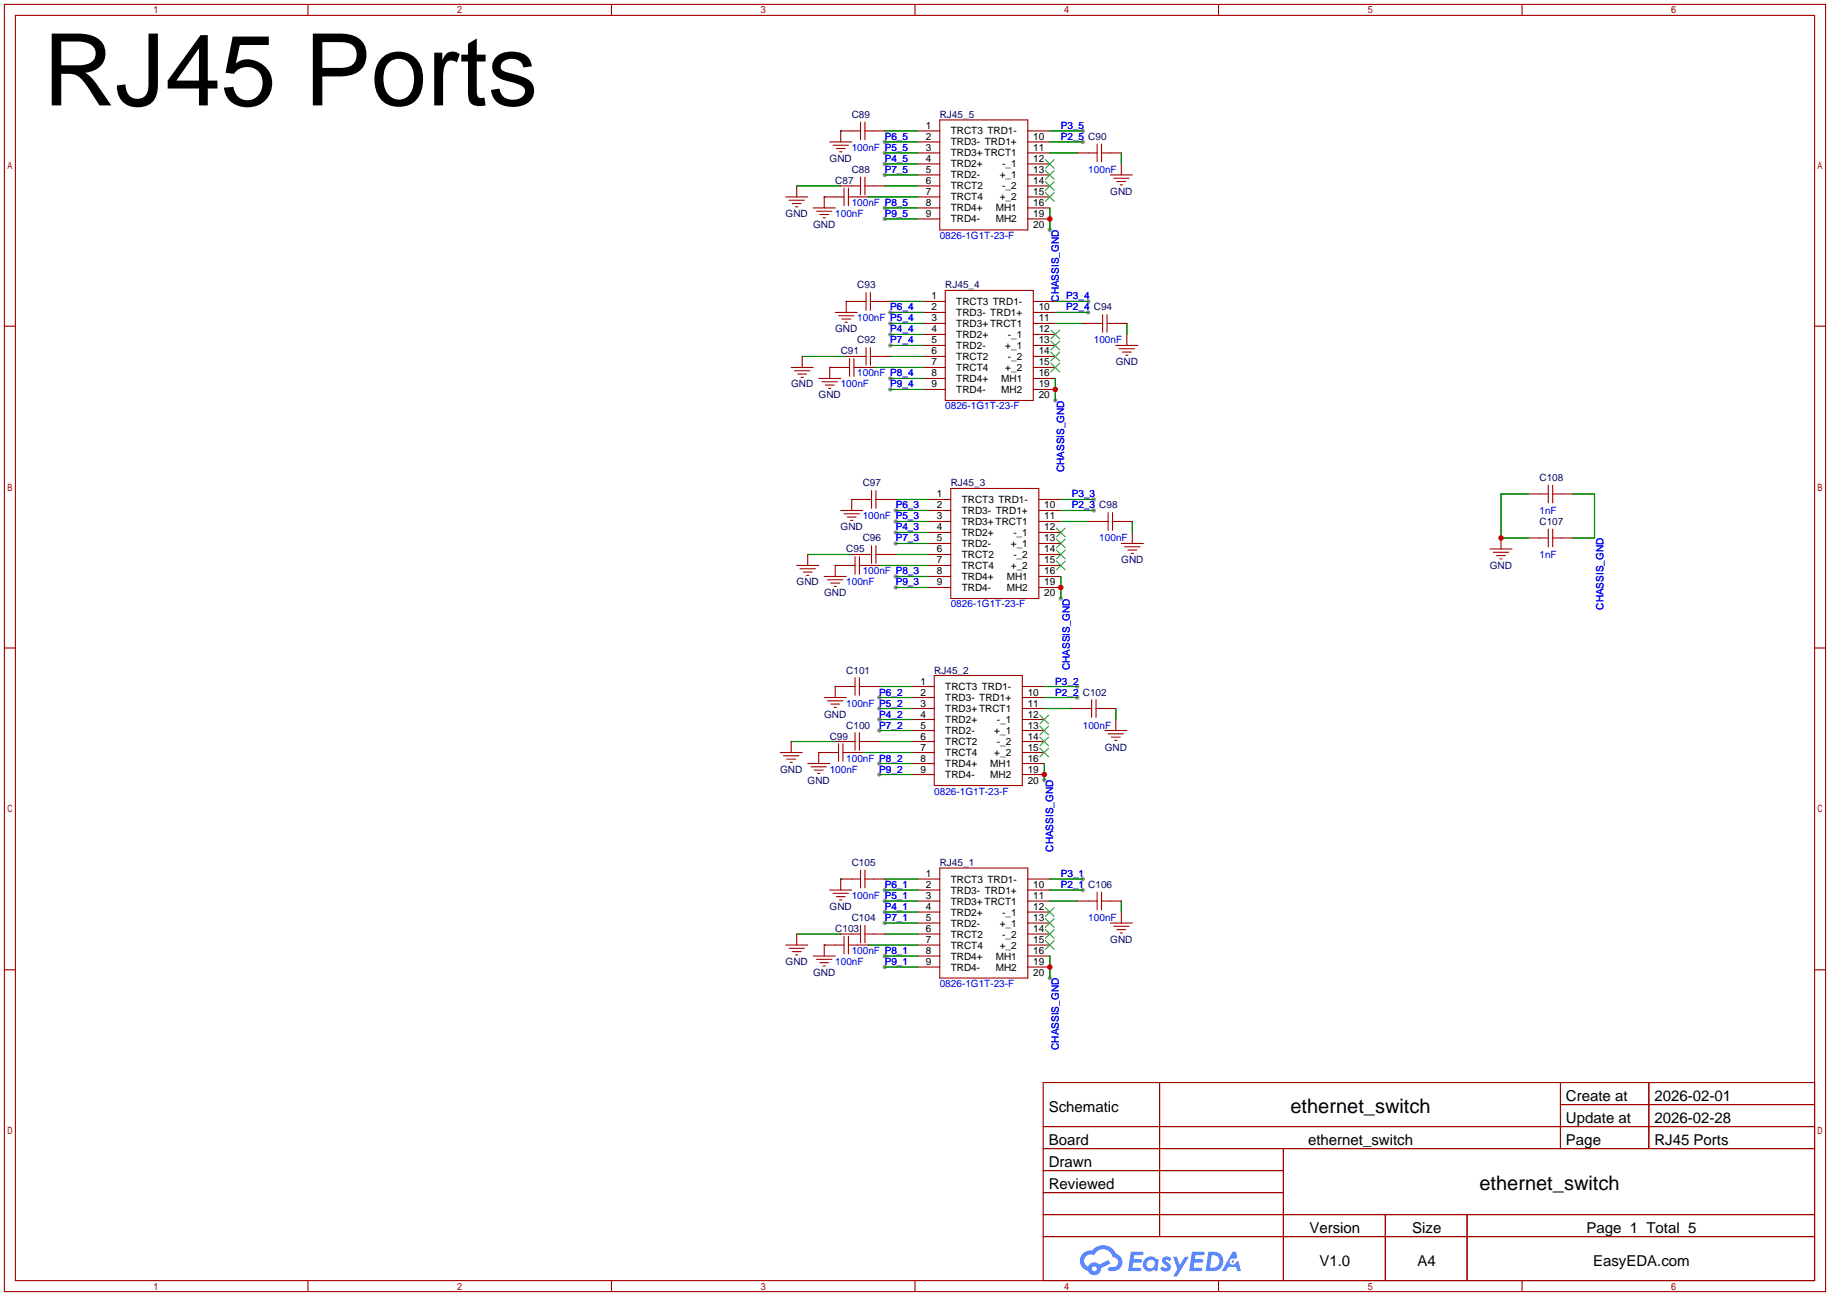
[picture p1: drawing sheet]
<svg xmlns="http://www.w3.org/2000/svg" width="422mm" height="299mm" viewBox="0 0 422 299" stroke-linecap="round" stroke-linejoin="round" font-family="sans-serif">
<g fill="#999">
<circle cx="242.3" cy="53.1" r=".51"/>
<circle cx="249.9" cy="32.8" r=".51"/>
<circle cx="249.9" cy="30.2" r=".51"/>
<circle cx="204.2" cy="37.8" r=".51"/>
<circle cx="204.2" cy="40.4" r=".51"/>
<circle cx="204.2" cy="35.3" r=".51"/>
<circle cx="204.2" cy="32.8" r=".51"/>
<circle cx="204.2" cy="48" r=".51"/>
<circle cx="204.2" cy="50.5" r=".51"/>
<circle cx="243.6" cy="92.5" r=".51"/>
<circle cx="251.2" cy="72.1" r=".51"/>
<circle cx="251.2" cy="69.6" r=".51"/>
<circle cx="205.5" cy="77.2" r=".51"/>
<circle cx="205.5" cy="79.8" r=".51"/>
<circle cx="205.5" cy="87.4" r=".51"/>
<circle cx="205.5" cy="89.9" r=".51"/>
<circle cx="205.5" cy="72.1" r=".51"/>
<circle cx="205.5" cy="74.7" r=".51"/>
<circle cx="244.9" cy="138.2" r=".51"/>
<circle cx="252.5" cy="117.9" r=".51"/>
<circle cx="252.5" cy="115.3" r=".51"/>
<circle cx="206.8" cy="122.9" r=".51"/>
<circle cx="206.8" cy="125.5" r=".51"/>
<circle cx="206.8" cy="117.9" r=".51"/>
<circle cx="206.8" cy="120.4" r=".51"/>
<circle cx="206.8" cy="133.1" r=".51"/>
<circle cx="206.8" cy="135.6" r=".51"/>
<circle cx="241" cy="180.1" r=".51"/>
<circle cx="248.7" cy="161" r=".51"/>
<circle cx="248.7" cy="158.5" r=".51"/>
<circle cx="202.9" cy="166.1" r=".51"/>
<circle cx="202.9" cy="168.7" r=".51"/>
<circle cx="202.9" cy="161" r=".51"/>
<circle cx="202.9" cy="163.6" r=".51"/>
<circle cx="202.9" cy="176.3" r=".51"/>
<circle cx="202.9" cy="178.8" r=".51"/>
<circle cx="242.3" cy="225.8" r=".51"/>
<circle cx="249.9" cy="205.5" r=".51"/>
<circle cx="249.9" cy="202.9" r=".51"/>
<circle cx="204.2" cy="210.6" r=".51"/>
<circle cx="204.2" cy="213.1" r=".51"/>
<circle cx="204.2" cy="205.5" r=".51"/>
<circle cx="204.2" cy="208" r=".51"/>
<circle cx="204.2" cy="220.7" r=".51"/>
<circle cx="204.2" cy="223.3" r=".51"/>
</g>
<g fill="none" stroke="#a10000" stroke-width=".25">
<path d="M1 1h420.4v297.2h-420.4zM3.6 3.6h415.2v292.1h-415.2zM71.1 1v2.6M141.1 1v2.6M211.2 1v2.6M281.3 1v2.6M351.3 1v2.6M1 75.3h2.6M418.8 75.3h2.6M1 149.6h2.6M418.8 149.6h2.6M1 223.9h2.6"/>
<path d="M418.8 223.9h2.6M240.8 249.9h178v45.8h-178zM267.7 249.9v35.6M360.2 249.9v15.3M360.2 255h58.6M380.6 249.9v15.3M240.8 260.1h178M240.8 265.2h178M240.8 270.3h55.4M240.8 275.3h55.4M296.2 265.2v30.5M71.1 295.7v2.5"/>
<path d="M141.1 295.7v2.5M211.2 295.7v2.5M240.8 280.4h178M240.8 285.5h178M281.3 295.7v2.5M319.8 280.4v15.3M338.6 280.4v15.3M351.3 295.7v2.5"/>
</g>
<g fill="#5487ff">
<path d="M268.5 290.3a1.3 1.3 0 0 1 1.9 .3l-.4 .6a.54 .54 0 0 0-1-.2l.2 .2a1.28 1.28 0 0 1 .8 2 1.53 1.53 0 0 1-2.2-.3l.5-.6 .8 .5a.31 .31 0 0 0 .3-.3 .31 .31 0 0 0-.2-.3 1.12 1.12 0 0 1-.7-1.9z"/>
<path d="M270.8 290.2h.8l.7 1.9 1.2-1.9h.9l-2.7 4.5h-.9l1-1.7z"/>
<path d="M261 289h2.3a.46 .46 0 0 1 .5 .1 .46 .46 0 0 1 .1 .5l-.3 .2h-1.8l-.1 .9h1.6a.4 .4 0 0 1 .3 .4 .4 .4 0 0 1-.4 .4h-1.6l-.2 1.2h1.4a.46 .46 0 0 1 .5 .1 .46 .46 0 0 1 .1 .5l-.4 .2h-2.6z"/>
<path d="M275.1 289h2.3a.47 .47 0 0 1 .5 .1 .47 .47 0 0 1 .1 .5l-.3 .2h-1.8l-.1 .9h1.6a.4 .4 0 0 1 .4 .4 .4 .4 0 0 1-.5 .4h-1.6l-.2 1.2h1.4a.46 .46 0 0 1 .5 .1 .46 .46 0 0 1 .1 .5l-.4 .2h-2.6z"/>
<path d="M284.5 289h.8l.3 1.3-.6 .4a.75 .75 0 0 0-1.1 .3 .75 .75 0 0 0 .5 1 .75 .75 0 0 0 .9-.6l.5-.3 .6 2.4h-.8l-.3-1h-1.8l-.5 1h-1z"/>
<path d="M278.9 289l-.6 4.5h1.4a2.27 2.27 0 0 0 2.7-2.3 2.27 2.27 0 0 0-2.7-2.2zM279.7 289.8a1.5 1.5 0 0 1 1.8 1.5 1.5 1.5 0 0 1-1.9 1.4h-.3z"/>
<path d="M264.4 290.6a1.6 1.6 0 0 0-.4 2.3 1.6 1.6 0 0 0 2.3 .2l.8 .4 .3-2.5-.1-.3h-.5a1.58 1.58 0 0 0-2.4-.1zM265 291.1a.99 .99 0 0 1 1.6 .6 .99 .99 0 0 1-1.3 1.1 .98 .98 0 0 1-.3-1.7z"/>
<path d="M250 289.4a2.37 2.37 0 0 0 1.1 4 1.54 1.54 0 0 0 1.8 1 1.54 1.54 0 0 0 1.2-1.6l2.2-1.1-.5-.8-2.1 1.1a1.57 1.57 0 0 0-2.6 .4 1.5 1.5 0 0 1-.7-2.1 1.5 1.5 0 0 1 2.2-.5 2.23 2.23 0 0 1 2.3-1.4 2.23 2.23 0 0 1 1.9 1.8 1.16 1.16 0 0 1 1.3 1.1 1.16 1.16 0 0 1-1.1 1.3h-.7a.47 .47 0 0 0-.5 .3 .47 .47 0 0 0 .4 .6 2.14 2.14 0 0 0 2.7-1.4 2.14 2.14 0 0 0-1.3-2.7 3.2 3.2 0 0 0-5.5-.7l-1.1 .1zM252 292.9a.6 .6 0 0 1 1.2 0 .6 .6 0 0 1-1.2 0z"/>
<circle cx="284.6" cy="291.3" r=".28"/>
</g>
<g fill="none" stroke="#a10000" stroke-width=".25">
<path d="M191.5 32.8h5.1M192.3 33.5h3.5M193 34.3h2.1M193.8 35.1h.5M198.6 30.2h-4.5v2.6M198.6 28.2v4.1M199.6 30.2h4.6M199.6 28.2v4.1M211.8 30.2h5.1M211.8 32.8h5.1M211.8 35.3h5.1M211.8 37.8h5.1"/>
<path d="M216.9 27.7h20.3v25.4h-20.3zM237.2 30.2h5.1M237.2 32.8h5.1M237.2 35.3h5.1M237.2 37.8h5.1M248.7 35.3h4.5M253.2 33.3v4M254.3 35.3h4.5M254.3 33.3v4M258.8 37.8v2.6M181.4 45.5h5M182.1 46.2h3.6"/>
<path d="M182.9 47h2M183.6 47.8h.5M183.9 42.9v2.6M187.7 48h5.1M188.5 48.8h3.5M189.2 49.5h2.1M190 50.3h.5M194.1 42.9h4.5M194.8 45.5h-4.6v2.5M194.8 43.4v4.1M195.8 45.5h4.6M195.8 43.4v4.1"/>
<path d="M198.6 40.9v4.1M199.6 42.9h4.6M199.6 40.9v4.1M211.8 40.4h5.1M211.8 42.9h5.1M211.8 45.5h5.1M211.8 48h5.1M211.8 50.5h5.1M237.2 40.4h5.1M237.2 42.9h5.1M237.2 45.5h5.1M237.2 48h5.1"/>
<path d="M237.2 50.5h5.1M256.3 40.4h5.1M257 41.1h3.6M257.8 41.9h2M258.6 42.7h.5M192.8 72.1h5.1M193.5 72.9h3.6M194.3 73.7h2M195.1 74.4h.5M199.9 69.6h-4.6v2.5M199.9 67.6v4M200.9 69.6h4.6"/>
<path d="M200.9 67.6v4M213.1 69.6h5.1M213.1 72.1h5.1M213.1 74.7h5.1M213.1 77.2h5.1M213.1 79.8h5.1M218.2 67.1h20.3v25.4h-20.3zM238.5 69.6h5.1M238.5 72.1h5.1M238.5 74.7h5.1M238.5 77.2h5.1M238.5 79.8h5.1"/>
<path d="M249.9 74.7h4.6M254.5 72.6v4.1M255.5 74.7h4.6M255.5 72.6v4.1M257.6 79.8h5M260.1 77.2v2.6M182.6 84.8h5.1M183.4 85.6h3.5M184.1 86.4h2.1M184.9 87.1h.5M185.2 82.3v2.5M189 87.4h5.1"/>
<path d="M189.7 88.1h3.6M190.5 88.9h2M191.3 89.7h.5M195.3 82.3h4.6M196.1 84.8h-4.6v2.6M196.1 82.8v4.1M197.1 84.8h4.6M197.1 82.8v4.1M199.9 80.3v4M200.9 82.3h4.6M200.9 80.3v4M213.1 82.3h5.1"/>
<path d="M213.1 84.8h5.1M213.1 87.4h5.1M213.1 89.9h5.1M238.5 82.3h5.1M238.5 84.8h5.1M238.5 87.4h5.1M238.5 89.9h5.1M258.3 80.5h3.6M259.1 81.3h2M259.8 82h.5M194.1 117.9h5M194.8 118.6h3.6"/>
<path d="M195.6 119.4h2M201.2 115.3h-4.6v2.6M201.2 113.3v4M202.2 115.3h4.6M202.2 113.3v4M214.4 115.3h5.1M214.4 117.9h5.1M219.5 112.8h20.3v25.4h-20.3zM239.8 115.3h5.1M239.8 117.9h5.1M255.8 118.4v4M256.8 118.4v4"/>
<path d="M352.8 114h4.6M357.4 112v4.1M358.4 112v4.1M358.4 114h4.6M183.9 130.6h5.1M184.7 131.3h3.5M185.4 132.1h2.1M186.2 132.8h.5M186.4 128v2.6M190.2 133.1h5.1M191 133.9h3.6M191.8 134.6h2"/>
<path d="M192.5 135.4h.5M196.3 120.1h.5M196.6 128h4.6M197.4 130.6h-4.6v2.5M197.4 128.5v4.1M198.4 130.6h4.5M198.4 128.5v4.1M201.2 126v4M202.2 128h4.6M202.2 126v4M214.4 120.4h5.1M214.4 122.9h5.1"/>
<path d="M214.4 125.5h5.1M214.4 128h5.1M214.4 130.6h5.1M214.4 133.1h5.1M214.4 135.6h5.1M239.8 120.4h5.1M239.8 122.9h5.1M239.8 125.5h5.1M239.8 128h5.1M239.8 130.6h5.1M239.8 133.1h5.1M239.8 135.6h5.1"/>
<path d="M251.2 120.4h4.6M256.8 120.4h4.6M258.8 125.5h5.1M259.6 126.2h3.5M260.3 127h2.1M261.1 127.8h.5M261.4 122.9v2.6M343.9 126.7h5.1M344.7 127.5h3.5M345.4 128.3h2.1M346.2 129h.5M346.5 124.2v2.5"/>
<path d="M352.8 124.2h4.6M357.4 122.2v4M358.4 124.2h4.6M358.4 122.2v4M197.4 158.5h-4.6v2.5M197.4 156.5v4M198.4 158.5h4.5M198.4 156.5v4M210.6 158.5h5M215.6 156h20.4v25.4h-20.4zM236 158.5h5M180.1 173.7h5.1"/>
<path d="M180.8 174.5h3.6M181.6 175.3h2M182.4 176h.5M182.6 171.2v2.5M186.4 176.3h5.1M187.2 177h3.6M188 177.8h2M188.7 178.6h.5M190.2 161h5.1M191 161.8h3.6M191.8 162.6h2M192.5 163.3h.5"/>
<path d="M192.8 171.2h4.6M193.5 173.7h-4.5v2.6M193.5 171.7v4.1M194.6 173.7h4.5M194.6 171.7v4.1M197.4 169.2v4M198.4 171.2h4.5M198.4 169.2v4M210.6 161h5M210.6 163.6h5M210.6 166.1h5M210.6 168.7h5"/>
<path d="M210.6 171.2h5M210.6 173.7h5M210.6 176.3h5M210.6 178.8h5M236 161h5M236 163.6h5M236 166.1h5M236 168.7h5M236 171.2h5M236 173.7h5M236 176.3h5M236 178.8h5"/>
<path d="M247.4 163.6h4.6M252 161.5v4.1M253 163.6h4.6M253 161.5v4.1M255 168.7h5.1M255.8 169.4h3.5M256.5 170.2h2.1M257.3 170.9h.5M257.6 166.1v2.6M181.4 218.2h5M182.1 218.9h3.6M182.9 219.7h2"/>
<path d="M183.9 215.6v2.6M191.5 205.5h5.1M192.3 206.2h3.5M193 207h2.1M193.8 207.8h.5M194.1 215.6h4.5M194.8 218.2h-4.6v2.5M194.8 216.2v4M195.8 218.2h4.6M195.8 216.2v4M198.6 202.9h-4.5v2.6M198.6 200.9v4.1"/>
<path d="M198.6 213.6v4.1M199.6 202.9h4.6M199.6 215.6h4.6M199.6 200.9v4.1M199.6 213.6v4.1M211.8 202.9h5.1M211.8 205.5h5.1M211.8 208h5.1M211.8 210.6h5.1M211.8 213.1h5.1M211.8 215.6h5.1M211.8 218.2h5.1"/>
<path d="M216.9 200.4h20.3v25.4h-20.3zM237.2 202.9h5.1M237.2 205.5h5.1M237.2 208h5.1M237.2 210.6h5.1M237.2 213.1h5.1M237.2 215.6h5.1M237.2 218.2h5.1M248.7 208h4.5M253.2 206v4.1M254.3 208h4.5M254.3 206v4.1"/>
<path d="M256.3 213.1h5.1M257 213.9h3.6M257.8 214.6h2M258.6 215.4h.5M258.8 210.6v2.5M183.6 220.5h.5M187.7 220.7h5.1M188.5 221.5h3.5M189.2 222.2h2.1M190 223h.5M211.8 220.7h5.1M211.8 223.3h5.1"/>
<path d="M237.2 220.7h5.1M237.2 223.3h5.1"/>
</g>
<g fill="none" stroke="#3c3" stroke-width=".25">
<path d="M241.3 36.8l2 2.1M241.3 39.4l2 2M243.3 36.8l-2 2.1M243.3 39.4l-2 2M241.3 41.9l2 2M241.3 44.5l2 2M243.3 41.9l-2 2M243.3 44.5l-2 2M242.6 76.2l2 2M242.6 78.7l2 2.1M244.6 76.2l-2 2M244.6 78.7l-2 2.1"/>
<path d="M242.6 81.3l2 2M242.6 83.8l2 2.1M244.6 81.3l-2 2M244.6 83.8l-2 2.1M243.8 121.9l2.1 2.1M243.8 124.5l2.1 2M243.8 127l2.1 2M243.8 129.5l2.1 2.1M245.9 121.9l-2.1 2.1M245.9 124.5l-2.1 2M245.9 127l-2.1 2M245.9 129.5l-2.1 2.1"/>
<path d="M240 165.1l2.1 2M240 167.6l2.1 2.1M240 170.2l2.1 2M240 172.7l2.1 2.1M242.1 165.1l-2.1 2M242.1 167.6l-2.1 2.1M242.1 170.2l-2.1 2M242.1 172.7l-2.1 2.1M241.3 209.5l2 2.1M241.3 212.1l2 2M241.3 214.6l2 2.1M241.3 217.2l2 2"/>
<path d="M243.3 209.5l-2 2.1M243.3 212.1l-2 2M243.3 214.6l-2 2.1M243.3 217.2l-2 2"/>
</g>
<g fill="none" stroke="#008700" stroke-width=".25">
<path d="M194.1 30.2h.1M204.2 32.8h7.6M204.2 30.2h7.6M204.2 37.8h7.6M204.2 35.3h7.6M242.3 32.8h7.6M242.3 30.2h7.6M242.3 35.3h6.4M258.8 35.3v2.5M183.9 42.9h10.2M190.2 45.5h.1M200.4 45.5h11.4"/>
<path d="M204.2 40.4h7.6M204.2 48h7.6M204.2 50.5h7.6M204.2 42.9h7.6M242.3 48v5.1M195.3 69.6h.1M205.5 69.6h7.6M205.5 72.1h7.6M205.5 74.7h7.6M205.5 77.2h7.6M205.5 79.8h7.6M243.6 69.6h7.6"/>
<path d="M243.6 72.1h7.6M243.6 74.7h6.3M260.1 74.7v2.5M185.2 82.3h10.1M191.5 84.8h.1M201.7 84.8h11.4M205.5 82.3h7.6M205.5 87.4h7.6M205.5 89.9h7.6M243.6 87.4v5.1M196.6 115.3h.1M206.8 115.3h7.6"/>
<path d="M206.8 117.9h7.6M244.9 115.3h7.6M244.9 117.9h7.6M352.8 114h-6.3v10.2h6.3M363 114h5v10.2h-5M186.4 128h10.2M192.8 130.6h.1M202.9 130.6h11.5M206.8 128h7.6M206.8 120.4h7.6M206.8 122.9h7.6M206.8 125.5h7.6"/>
<path d="M206.8 133.1h7.6M206.8 135.6h7.6M244.9 133.1v5.1M244.9 120.4h6.3M261.4 120.4v2.5M192.8 158.5h.1M202.9 158.5h7.7M241 158.5h7.7M182.6 171.2h10.2M189 173.7h.1M199.1 173.7h11.5M202.9 171.2h7.7"/>
<path d="M202.9 163.6h7.7M202.9 161h7.7M202.9 166.1h7.7M202.9 168.7h7.7M202.9 176.3h7.7M202.9 178.8h7.7M241 176.3v3.8M241 163.6h6.4M241 161h7.7M257.6 163.6v2.5M183.9 215.6h10.2M190.2 218.2h.1"/>
<path d="M194.1 202.9h.1M200.4 218.2h11.4M204.2 215.6h7.6M204.2 202.9h7.6M204.2 208h7.6M204.2 205.5h7.6M204.2 210.6h7.6M204.2 213.1h7.6M242.3 202.9h7.6M242.3 208h6.4M242.3 205.5h7.6M258.8 208v2.6"/>
<path d="M204.2 220.7h7.6M204.2 223.3h7.6M242.3 220.7v5.1"/>
</g>
<g fill="#c00">
<circle cx="242.3" cy="50.5" r=".63"/>
<circle cx="243.6" cy="89.9" r=".63"/>
<circle cx="244.9" cy="135.6" r=".63"/>
<circle cx="241" cy="178.8" r=".63"/>
<circle cx="242.3" cy="223.3" r=".63"/>
<circle cx="346.5" cy="124.2" r=".63"/>
</g>
<text font-size="23.1" x="9.9" y="24.3">RJ45 Ports</text>
<g font-size="4.6">
<text x="297.9" y="257">ethernet_switch</text>
<text x="341.5" y="274.8">ethernet_switch</text>
</g>
<g font-size="3.5">
<text x="242.1" y="256.7">Schematic</text>
<text x="361.5" y="254.2">Create at</text>
<text x="381.9" y="254.2">2026-02-01</text>
<text x="361.5" y="259.2">Update at</text>
<text x="381.9" y="259.2">2026-02-28</text>
<text x="242.1" y="264.3">Board</text>
<text x="242.1" y="269.4">Drawn</text>
<text x="301.9" y="264.3">ethernet_switch</text>
<text x="361.5" y="264.3">Page</text>
<text x="381.9" y="264.3">RJ45 Ports</text>
<text x="242.1" y="274.5">Reviewed</text>
<text x="302.3" y="284.6">Version</text>
<text x="326" y="284.6">Size</text>
<text x="366.2" y="284.6">Page 1 Total 5</text>
<text x="304.6" y="292.3">V1.0</text>
<text x="327.2" y="292.3">A4</text>
<text x="367.7" y="292.3">EasyEDA.com</text>
</g>
<g font-size="2.3" fill="#000080">
<text x="196.6" y="27.2">C89</text>
<text x="216.9" y="27.2">RJ45_5</text>
<text x="191.5" y="37.4">GND</text>
<text x="196.6" y="39.9">C88</text>
<text x="192.8" y="42.5">C87</text>
<text x="256.3" y="45">GND</text>
<text x="181.3" y="50.1">GND</text>
<text x="187.7" y="52.6">GND</text>
<text x="197.9" y="66.6">C93</text>
<text x="218.2" y="66.6">RJ45_4</text>
<text x="192.8" y="76.8">GND</text>
<text x="194.1" y="81.8">C91</text>
<text x="197.9" y="79.3">C92</text>
<text x="182.6" y="89.5">GND</text>
<text x="257.5" y="84.4">GND</text>
<text x="189" y="92">GND</text>
<text x="199.1" y="112.3">C97</text>
<text x="219.5" y="112.3">RJ45_3</text>
<text x="355.3" y="111">C108</text>
<text x="194" y="122.5">GND</text>
<text x="199.1" y="125">C96</text>
<text x="355.3" y="121.2">C107</text>
<text x="195.3" y="127.6">C95</text>
<text x="258.8" y="130.1">GND</text>
<text x="343.9" y="131.4">GND</text>
<text x="183.9" y="135.2">GND</text>
<text x="190.2" y="137.7">GND</text>
<text x="195.3" y="155.5">C101</text>
<text x="215.6" y="155.5">RJ45_2</text>
<text x="190.2" y="165.7">GND</text>
<text x="191.5" y="170.7">C99</text>
<text x="195.3" y="168.2">C100</text>
<text x="255" y="173.3">GND</text>
<text x="180.1" y="178.4">GND</text>
<text x="186.4" y="180.9">GND</text>
<text x="196.6" y="199.9">C105</text>
<text x="216.9" y="199.9">RJ45_1</text>
<text x="191.5" y="210.1">GND</text>
<text x="192.8" y="215.2">C103</text>
<text x="196.6" y="212.6">C104</text>
<text x="256.3" y="217.7">GND</text>
<text x="181.3" y="222.8">GND</text>
<text x="187.7" y="225.3">GND</text>
</g>
<g font-size="2.3">
<text x="213.7" y="29.8">1</text>
<text x="213.7" y="32.3">2</text>
<text x="213.7" y="34.8">3</text>
<text x="219.5" y="31">TRCT3 TRD1-</text>
<text x="219.5" y="33.6">TRD3- TRD1+</text>
<text x="238.5" y="32.3">10</text>
<text x="238.5" y="34.8">11</text>
<text x="213.7" y="37.4">4</text>
<text x="213.7" y="39.9">5</text>
<text x="219.5" y="36.1">TRD3+ TRCT1</text>
<text x="219.5" y="38.7">TRD2+</text>
<text x="219.5" y="41.2">TRD2-</text>
<text x="230.8" y="41.2">+_1</text>
<text x="231.4" y="38.7">-_1</text>
<text x="238.5" y="37.4">12</text>
<text x="238.5" y="39.9">13</text>
<text x="213.7" y="42.5">6</text>
<text x="213.7" y="45">7</text>
<text x="213.7" y="47.5">8</text>
<text x="219.5" y="43.7">TRCT2</text>
<text x="219.5" y="46.3">TRCT4</text>
<text x="230.8" y="46.3">+_2</text>
<text x="231.4" y="43.7">-_2</text>
<text x="238.5" y="42.5">14</text>
<text x="238.5" y="45">15</text>
<text x="238.5" y="47.5">16</text>
<text x="213.7" y="50.1">9</text>
<text x="219.5" y="48.8">TRD4+</text>
<text x="219.5" y="51.4">TRD4-</text>
<text x="229.8" y="48.8">MH1</text>
<text x="229.8" y="51.4">MH2</text>
<text x="238.5" y="50.1">19</text>
<text x="238.5" y="52.6">20</text>
<text x="215" y="69.1">1</text>
<text x="215" y="71.7">2</text>
<text x="220.7" y="70.4">TRCT3 TRD1-</text>
<text x="239.8" y="71.7">10</text>
<text x="215" y="74.2">3</text>
<text x="215" y="76.8">4</text>
<text x="220.7" y="72.9">TRD3- TRD1+</text>
<text x="220.7" y="75.5">TRD3+ TRCT1</text>
<text x="239.8" y="74.2">11</text>
<text x="239.8" y="76.8">12</text>
<text x="215" y="79.3">5</text>
<text x="215" y="81.8">6</text>
<text x="220.7" y="78">TRD2+</text>
<text x="220.7" y="80.6">TRD2-</text>
<text x="220.7" y="83.1">TRCT2</text>
<text x="232.1" y="80.6">+_1</text>
<text x="232.6" y="78">-_1</text>
<text x="232.6" y="83.1">-_2</text>
<text x="239.8" y="79.3">13</text>
<text x="239.8" y="81.8">14</text>
<text x="215" y="84.4">7</text>
<text x="215" y="86.9">8</text>
<text x="215" y="89.5">9</text>
<text x="220.7" y="85.6">TRCT4</text>
<text x="220.7" y="88.2">TRD4+</text>
<text x="231.1" y="88.2">MH1</text>
<text x="232.1" y="85.6">+_2</text>
<text x="239.8" y="84.4">15</text>
<text x="239.8" y="86.9">16</text>
<text x="239.8" y="89.5">19</text>
<text x="220.7" y="90.7">TRD4-</text>
<text x="231.1" y="90.7">MH2</text>
<text x="239.8" y="92">20</text>
<text x="216.3" y="114.9">1</text>
<text x="216.3" y="117.4">2</text>
<text x="216.3" y="119.9">3</text>
<text x="222" y="116.1">TRCT3 TRD1-</text>
<text x="222" y="118.7">TRD3- TRD1+</text>
<text x="241" y="117.4">10</text>
<text x="241" y="119.9">11</text>
<text x="216.3" y="122.5">4</text>
<text x="216.3" y="125">5</text>
<text x="222" y="121.2">TRD3+ TRCT1</text>
<text x="222" y="123.7">TRD2+</text>
<text x="233.9" y="123.7">-_1</text>
<text x="241" y="122.5">12</text>
<text x="241" y="125">13</text>
<text x="216.3" y="127.6">6</text>
<text x="216.3" y="130.1">7</text>
<text x="222" y="126.3">TRD2-</text>
<text x="222" y="128.8">TRCT2</text>
<text x="222" y="131.4">TRCT4</text>
<text x="233.3" y="126.3">+_1</text>
<text x="233.3" y="131.4">+_2</text>
<text x="233.9" y="128.8">-_2</text>
<text x="241" y="127.6">14</text>
<text x="241" y="130.1">15</text>
<text x="216.3" y="132.6">8</text>
<text x="216.3" y="135.2">9</text>
<text x="222" y="133.9">TRD4+</text>
<text x="222" y="136.4">TRD4-</text>
<text x="232.4" y="133.9">MH1</text>
<text x="232.4" y="136.4">MH2</text>
<text x="241" y="132.6">16</text>
<text x="241" y="135.2">19</text>
<text x="241" y="137.7">20</text>
<text x="212.5" y="158">1</text>
<text x="212.5" y="160.6">2</text>
<text x="218.2" y="159.3">TRCT3 TRD1-</text>
<text x="218.2" y="161.8">TRD3- TRD1+</text>
<text x="237.2" y="160.6">10</text>
<text x="212.5" y="163.1">3</text>
<text x="212.5" y="165.7">4</text>
<text x="218.2" y="164.4">TRD3+ TRCT1</text>
<text x="218.2" y="166.9">TRD2+</text>
<text x="230.1" y="166.9">-_1</text>
<text x="237.2" y="163.1">11</text>
<text x="237.2" y="165.7">12</text>
<text x="212.5" y="168.2">5</text>
<text x="212.5" y="170.7">6</text>
<text x="212.5" y="173.3">7</text>
<text x="218.2" y="169.5">TRD2-</text>
<text x="218.2" y="172">TRCT2</text>
<text x="229.5" y="169.5">+_1</text>
<text x="230.1" y="172">-_2</text>
<text x="237.2" y="168.2">13</text>
<text x="237.2" y="170.7">14</text>
<text x="237.2" y="173.3">15</text>
<text x="212.5" y="175.8">8</text>
<text x="212.5" y="178.4">9</text>
<text x="218.2" y="174.5">TRCT4</text>
<text x="218.2" y="177.1">TRD4+</text>
<text x="218.2" y="179.6">TRD4-</text>
<text x="228.6" y="177.1">MH1</text>
<text x="228.6" y="179.6">MH2</text>
<text x="229.5" y="174.5">+_2</text>
<text x="237.2" y="175.8">16</text>
<text x="237.2" y="178.4">19</text>
<text x="237.2" y="180.9">20</text>
<text x="213.7" y="202.5">1</text>
<text x="219.5" y="203.8">TRCT3 TRD1-</text>
<text x="213.7" y="205">2</text>
<text x="213.7" y="207.6">3</text>
<text x="219.5" y="206.3">TRD3- TRD1+</text>
<text x="219.5" y="208.8">TRD3+ TRCT1</text>
<text x="238.5" y="205">10</text>
<text x="238.5" y="207.6">11</text>
<text x="213.7" y="210.1">4</text>
<text x="213.7" y="212.6">5</text>
<text x="213.7" y="215.2">6</text>
<text x="219.5" y="211.4">TRD2+</text>
<text x="219.5" y="213.9">TRD2-</text>
<text x="230.8" y="213.9">+_1</text>
<text x="231.4" y="211.4">-_1</text>
<text x="238.5" y="210.1">12</text>
<text x="238.5" y="212.6">13</text>
<text x="238.5" y="215.2">14</text>
<text x="213.7" y="217.7">7</text>
<text x="213.7" y="220.3">8</text>
<text x="219.5" y="216.5">TRCT2</text>
<text x="219.5" y="219">TRCT4</text>
<text x="219.5" y="221.5">TRD4+</text>
<text x="229.8" y="221.5">MH1</text>
<text x="230.8" y="219">+_2</text>
<text x="231.4" y="216.5">-_2</text>
<text x="238.5" y="217.7">15</text>
<text x="238.5" y="220.3">16</text>
<text x="213.7" y="222.8">9</text>
<text x="219.5" y="224.1">TRD4-</text>
<text x="229.8" y="224.1">MH2</text>
<text x="238.5" y="222.8">19</text>
<text x="238.5" y="225.3">20</text>
</g>
<g font-size="2.3" fill="#00f">
<text x="244.9" y="29.8">P3_5</text>
<text x="196.6" y="34.8">100nF P5_5</text>
<text x="204.2" y="32.3">P6_5</text>
<text x="244.9" y="32.3">P2_5 C90</text>
<text x="204.2" y="37.4">P4_5</text>
<text x="204.2" y="39.9">P7_5</text>
<text x="251.2" y="39.9">100nF</text>
<text x="196.6" y="47.5">100nF P8_5</text>
<text x="192.8" y="50.1">100nF</text>
<text x="204.2" y="50.1">P9_5</text>
<text x="216.9" y="55.2">0826-1G1T-23-F</text>
<text x="205.5" y="71.7">P6_4</text>
<text x="244.4" y="69.6" transform="rotate(-90 244.4 69.6)">CHASSIS_GND</text>
<text x="246.1" y="71.7">P2_4 C94</text>
<text x="246.1" y="69.1">P3_4</text>
<text x="197.9" y="74.2">100nF P5_4</text>
<text x="205.5" y="76.8">P4_4</text>
<text x="205.5" y="79.3">P7_4</text>
<text x="252.5" y="79.3">100nF</text>
<text x="194.1" y="89.5">100nF</text>
<text x="197.9" y="86.9">100nF P8_4</text>
<text x="205.5" y="89.5">P9_4</text>
<text x="218.2" y="94.5">0826-1G1T-23-F</text>
<text x="245.7" y="109" transform="rotate(-90 245.7 109)">CHASSIS_GND</text>
<text x="199.1" y="119.9">100nF P5_3</text>
<text x="206.8" y="117.4">P6_3</text>
<text x="247.4" y="117.4">P2_3 C98</text>
<text x="247.4" y="114.9">P3_3</text>
<text x="355.3" y="118.7">1nF</text>
<text x="206.8" y="122.5">P4_3</text>
<text x="206.8" y="125">P7_3</text>
<text x="253.7" y="125">100nF</text>
<text x="355.3" y="128.8">1nF</text>
<text x="195.3" y="135.2">100nF</text>
<text x="199.1" y="132.6">100nF P8_3</text>
<text x="206.8" y="135.2">P9_3</text>
<text x="219.5" y="140.3">0826-1G1T-23-F</text>
<text x="370.1" y="140.8" transform="rotate(-90 370.1 140.8)">CHASSIS_GND</text>
<text x="246.9" y="154.7" transform="rotate(-90 246.9 154.7)">CHASSIS_GND</text>
<text x="202.9" y="160.6">P6_2</text>
<text x="243.6" y="160.6">P2_2 C102</text>
<text x="243.6" y="158">P3_2</text>
<text x="195.3" y="163.1">100nF P5_2</text>
<text x="202.9" y="165.7">P4_2</text>
<text x="202.9" y="168.2">P7_2</text>
<text x="249.9" y="168.2">100nF</text>
<text x="191.5" y="178.4">100nF</text>
<text x="195.3" y="175.8">100nF P8_2</text>
<text x="202.9" y="178.4">P9_2</text>
<text x="215.6" y="183.4">0826-1G1T-23-F</text>
<text x="243.1" y="196.6" transform="rotate(-90 243.1 196.6)">CHASSIS_GND</text>
<text x="244.9" y="202.5">P3_1</text>
<text x="196.6" y="207.6">100nF P5_1</text>
<text x="204.2" y="205">P6_1</text>
<text x="244.9" y="205">P2_1 C106</text>
<text x="204.2" y="210.1">P4_1</text>
<text x="204.2" y="212.6">P7_1</text>
<text x="251.2" y="212.6">100nF</text>
<text x="196.6" y="220.3">100nF P8_1</text>
<text x="192.8" y="222.8">100nF</text>
<text x="204.2" y="222.8">P9_1</text>
<text x="216.9" y="227.9">0826-1G1T-23-F</text>
<text x="244.4" y="242.4" transform="rotate(-90 244.4 242.4)">CHASSIS_GND</text>
</g>
</svg>
